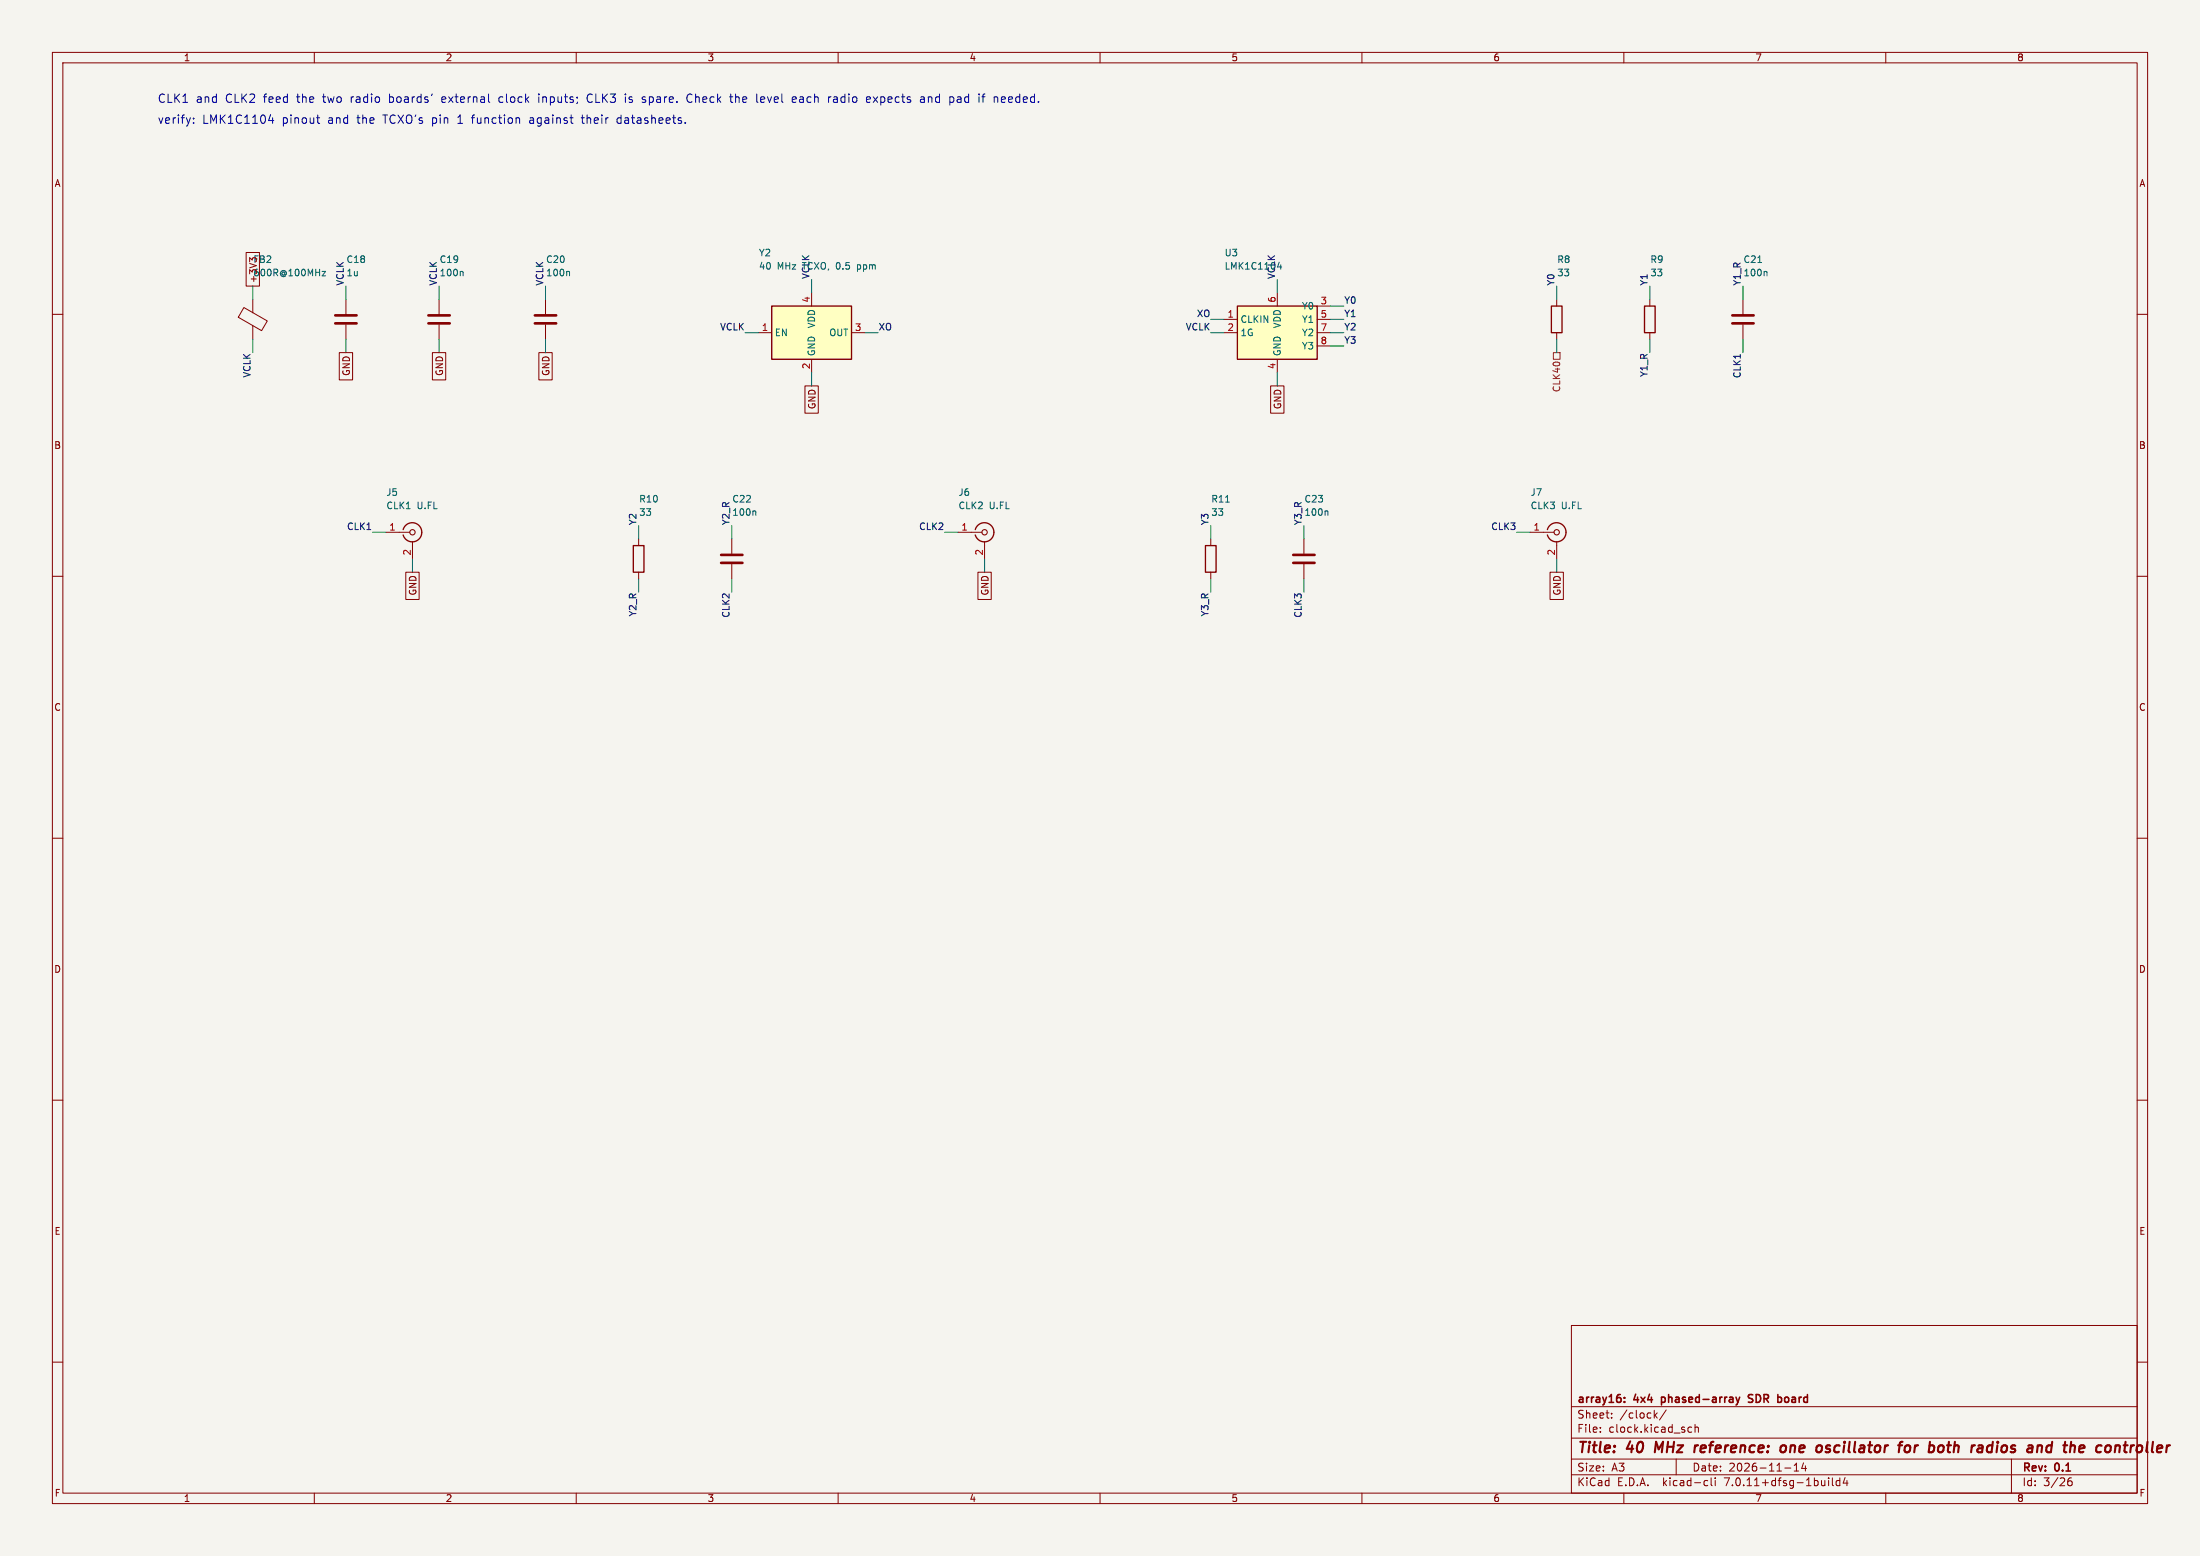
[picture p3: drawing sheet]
<svg xmlns="http://www.w3.org/2000/svg" width="420mm" height="297mm" viewBox="0 0 420 297" stroke-linecap="round" stroke-linejoin="round" font-family="sans-serif">
<path d="M0 0h420v297h-420z" fill="#f5f4ef" stroke="#f5f4ef" stroke-width=".19"/>
<g fill="none" stroke="#840000" stroke-width=".19">
<path d="M10 10h400v277h-400zM12 12h396v273h-396zM60 10v2M110 10v2M160 10v2M210 10v2M260 10v2M310 10v2M360 10v2M10 60h2M46.6 58.7l4.4 2.6-1.1 1.8-4.4-2.5zM47 48.2h2.5v6.4h-2.5z"/>
<path d="M48.1 49.6l-.4-.4v.8M48.3 57.2v2.5M66 57.2v2.7M83.8 57.2v2.7M104.1 57.2v2.7M154.9 55.9v2.5M243.8 55.9v2.5M251.5 58.4h2.5M297.2 57.2v1.2M315 57.2v1.2M332.7 57.2v2.7M408 60h2"/>
<path d="M48.3 62.2v2.6M64.8 67.3h2.5v5.2h-2.5zM66 62v2.8M82.5 67.3h2.6v5.2h-2.6zM83.8 62v2.8M102.9 67.3h2.5v5.2h-2.5zM104.1 62v2.8M144.8 63.5h2.5M153.7 73.7h2.5v5.2h-2.5zM154.9 68.6v2.5M162.6 63.5h2.5M233.7 63.5h2.5"/>
<path d="M233.7 61h2.5M242.6 73.7h2.5v5.2h-2.5zM243.8 68.6v2.5M251.5 63.5h2.5M251.5 61h2.5M251.5 66h2.5M297.2 63.5v1.3M315 63.5v1.3M332.7 62v2.8M10 110h2M73.7 101.6h4.5M77.5 109.2h2.5v5.2h-2.5z"/>
<path d="M78.7 103.4v3.3M121.9 102.9v1.2M121.9 109.2v1.3M139.7 102.9v2.8M139.7 107.7v2.8M182.9 101.6h4.6M186.7 109.2h2.5v5.2h-2.5zM188 103.4v3.3M231.1 102.9v1.2M231.1 109.2v1.3M248.9 102.9v2.8M248.9 107.7v2.8"/>
<path d="M292.1 101.6h4.6M295.9 109.2h2.5v5.2h-2.5zM297.2 103.4v3.3M408 110h2M10 160h2M408 160h2M10 210h2M408 210h2M10 260h2M300 253h108v32h-108zM408 260h2M300 278.5h108"/>
<path d="M300 274.5h108M300 268.5h108M305.5 273.2v.2M305.5 272.5v.1M307.7 270.5v.2M307.7 269.8v.1M315.9 270.1l.5 .6M316.4 269.7l-.6 .6M318.1 269.1l-1.3 1.9M320 278.5v3M322.2 273.1l.3 .3 .4-.1M322.9 272.5l-.4-.1-.3 .3"/>
<path d="M323.6 272.5l.2-.1 .4 .1v.9M323.6 271.9v1.5M342.5 279.7l.4-.4v1.5M344.3 279.2l-.4 1.1h1M344.7 279.8v1M384 278.5v6.5M60 285v2M110 285v2M160 285v2M210 285v2M260 285v2M300 281.5h108"/>
<path d="M310 285v2M325.6 282.6l.4 .1M326 283.5l-.4 .1M326.7 282.1v1.3l.2 .2M327.4 282.1v.1M327.4 282.6v1M340.7 280.2h1.2M342.5 280.8h.9M349.1 282.1v.1M349.1 282.6v1M349.8 282.1v1.3l.2 .2M351.2 282.7l-.4-.1-.3 .3 .2 .6h.5"/>
<path d="M351.2 282.1v1.5M352.2 282l-.3 1.1h.9M352.6 282.6v1M360 285v2M394.7 282.9l.3-.2h.4l.2 .2v.4l-.3 .3h-.3l-.3-.3M395.4 282.1a.6 .6 0 0 0-.7 .6"/>
</g>
<g fill="none" stroke="#840000" stroke-width=".4">
<path d="M316.2 275.2l-.3 2M324.2 275.9l-.5 .2M340.1 276.1a.52 .52 0 0 1 .5-.2 .52 .52 0 0 1 .4 .4l-.1 .5a.55 .55 0 0 1-.5 .4 .55 .55 0 0 1-.5-.4zM349.4 276.9l-.4 .3-.5-.1M349.4 276a.49 .49 0 0 0-.8 .3l.2 .2 .5 .1M363.6 276.3a.55 .55 0 0 1 .6-.4 .55 .55 0 0 1 .5 .4l-.1 .5a.57 .57 0 0 1-1 .2M365.6 275.9l-.2 1.3M366 275.9l-.5 .4M371.7 275.9h.8M372.1 275.2l-.3 1.7 .1 .2 .4 .1M379.8 275.9l.5 .1M380.2 277.1l-.2 .1"/>
<path d="M380.4 275.2l-.2 2M381.3 275.9l-.2 1.3M391.1 275.9l.6 .1M391.5 277.1l-.2 .1M391.8 275.2l-.3 2M400.6 275.9l-.4 .4-.1 .5 .2 .3 .6 .1M406.8 275.9l-.1 1.3M407.4 275.9l-.4 .1-.2 .3"/>
</g>
<path d="M310.1 267.5v.2M310.1 266.8v.1M317.2 266.7v1.5M317.2 267.6l.1 .1M317.3 266.7l-.1 .1M331.4 266.7l.4 1M331.8 267.7l-.2 .3M332.1 266.7l-.3 1M333.8 267.6h.7M334.6 266.3l-.6-.1-.2 .3 .1 .3 .6 .2" fill="none" stroke="#840000" stroke-width=".3"/>
<g fill="#ffffc2" stroke="#ffffc2" stroke-width=".19">
<path d="M147.3 58.4h15.3v10.2h-15.3z"/>
<path d="M236.2 58.4h15.3v10.2h-15.3z"/>
</g>
<path d="M147.3 58.4h15.3v10.2h-15.3zM236.2 58.4h15.3v10.2h-15.3zM296.2 58.4h2v5.1h-2zM313.9 58.4h2.1v5.1h-2.1zM77 101.1a1.81 1.81 0 0 1 2.8-1 1.81 1.81 0 0 1 0 3 1.81 1.81 0 0 1-2.8-1M120.9 104.1h2v5.1h-2zM186.2 101.1a1.81 1.81 0 0 1 2.8-1 1.81 1.81 0 0 1 0 3 1.81 1.81 0 0 1-2.8-1M230.1 104.1h2.1v5.1h-2.1zM295.4 101.1a1.81 1.81 0 0 1 2.8-1 1.81 1.81 0 0 1 0 3 1.81 1.81 0 0 1-2.8-1" fill="none" stroke="#840000" stroke-width=".25"/>
<g fill="none" stroke="#840000" stroke-width=".2">
<circle cx="78.7" cy="101.6" r=".51"/>
<circle cx="188" cy="101.6" r=".51"/>
<circle cx="297.2" cy="101.6" r=".51"/>
</g>
<path d="M64 61.7h4.1M64 60.2h4.1M81.8 61.7h4.1M81.8 60.2h4.1M102.1 61.7h4.1M102.1 60.2h4.1M330.7 61.7h4.1M330.7 60.2h4.1M137.7 107.4h4M137.7 105.9h4M246.9 107.4h4.1M246.9 105.9h4.1" fill="none" stroke="#840000" stroke-width=".51"/>
<path d="M61.5 51.8h.7l-.7 .8h.7M88.2 51.8l.2 .2v.6M108.5 51.8l.2 .2v.6M244.2 50l-.3 1h.8M244.5 50.5v.9M335.6 50.1h.7M337.1 51.8l.2 .2v.6M144.1 97.5l.2 .2v.7M234 95.8h.7M253.3 97.5l.2 .2v.7" fill="none" stroke="#006464" stroke-width=".19"/>
<path d="M296.5 67.3h1.3v1.3h-1.3z" fill="none" stroke="#725600" stroke-width=".19"/>
<g fill="none" stroke="#0000c2" stroke-width=".19">
<path d="M84.4 18.6v.9M85.1 18.9l-.8 .1M95.4 18.6l-.2 .2v.4l.2 .3M102.9 17.9v.2M102.9 18.5v1M112.6 17.9a.86 .86 0 0 0-.5 .8 .86 .86 0 0 0 .5 .8M119.4 17.9v.2M122.8 19h.3l.2 .2M122.8 18.5l.4 .1M123.3 19.3l-.2 .2h-.4M132 18a.79 .79 0 0 0-.9 .6 .79 .79 0 0 0 .6 .9h.3M139.3 18.5h.6"/>
<path d="M139.7 19.5h.2M145.8 18.5h-.3l-.3 .2 .1 .8h.5M146 18.9l-.8 .1M151.3 19.5h.6M151.3 18.6l.5-.1 .2 .4-.8 .1M159.6 18.5l-.4 .1M159.7 18.9h-.4a.31 .31 0 0 0-.2 .3 .31 .31 0 0 0 .2 .3h.4M165.6 18.5l.5 .1 .1 .3-.8 .1M166.1 19.5h-.5M166.7 18.5l.8 1M167.5 18.5l-.8 1M175.9 18.5h.3l.3 .2v.8"/>
<path d="M176.5 19.5h-.6M176.5 18.9h-.6M177.2 18.5v1M177.5 18.5l-.3 .1M183.2 18.5l-.4 .1M183.3 18.9h-.4a.31 .31 0 0 0-.2 .3 .31 .31 0 0 0 .2 .3h.4M191.2 19.5h.7M191.2 18.6h.7M191.9 18.9l-.7 .1M37 23.4v.1M37 22.6v.1M51.3 23h1"/>
<path d="M52 22.5v1M60.4 22.5h.6M60.7 23.3l.3 .2M87.4 23.5h.9M87.5 22.3l-.1 .1M90 22.5h.6M101.3 22.5l-.1 .1M101.3 22.9a.31 .31 0 0 0-.2 .3 .31 .31 0 0 0 .2 .3M110.9 22.5h.6M111.2 21.9v1.4l.2 .2M118.4 22.5l-.5 .1-.1 .2 .1 .6 .5 .1"/>
</g>
<g fill="none" stroke="#009600" stroke-width=".19">
<path d="M48.3 54.6v2.6M66 54.6v2.6M83.8 54.6v2.6M104.1 54.6v2.6M154.9 53.3v2.6M243.8 53.3v2.6M254 58.4h2.5M297.2 54.6v2.6M315 54.6v2.6M332.7 54.6v2.6M48.3 64.8v2.5M66 64.8v2.5"/>
<path d="M83.8 64.8v2.5M104.1 64.8v2.5M142.2 63.5h2.6M154.9 71.1v2.6M165.1 63.5h2.5M231.1 63.5h2.6M231.1 61h2.6M243.8 71.1v2.6M254 63.5h2.5M254 61h2.5M254 66h2.5M297.2 64.8v2.5"/>
<path d="M315 64.8v2.5M332.7 64.8v2.5M71.1 101.6h2.6M78.7 106.7v2.5M121.9 100.3v2.6M121.9 110.5v2.5M139.7 100.3v2.6M139.7 110.5v2.5M180.3 101.6h2.6M188 106.7v2.5M231.1 100.3v2.6M231.1 110.5v2.5"/>
<path d="M248.9 100.3v2.6M248.9 110.5v2.5M289.6 101.6h2.5M297.2 106.7v2.5"/>
</g>
<g font-size="2.8" fill="#840000">
<text x="301" y="277.9">Title:</text>
<text x="310.6" y="277.9">40</text>
<text x="316.8" y="277.9">MHz</text>
<text x="325.1" y="277.9">reference:</text>
<text x="342.4" y="277.9">one</text>
<text x="350" y="277.9">oscillator</text>
<text x="366.5" y="277.9">for</text>
<text x="373.1" y="277.9">both</text>
<text x="382" y="277.9">radios</text>
<text x="393.5" y="277.9">and</text>
<text x="401.3" y="277.9">the</text>
<text x="408.3" y="277.9">controller</text>
</g>
<g font-size="2.2" fill="#0000c2">
<text x="30" y="23.7">verify:</text>
<text x="30" y="19.8">CLK1</text>
<text x="37.4" y="19.8">and</text>
<text x="38.6" y="23.7">LMK1C1104</text>
<text x="43.1" y="19.8">CLK2</text>
<text x="50.4" y="19.8">feed</text>
<text x="53.9" y="23.7">pinout</text>
<text x="56.9" y="19.8">the</text>
<text x="62" y="19.8">two</text>
<text x="62.7" y="23.7">and</text>
<text x="67.4" y="19.8">radio</text>
<text x="68.4" y="23.7">the</text>
<text x="73.5" y="23.7">TCXO's</text>
<text x="74.8" y="19.8">boards'</text>
<text x="82.9" y="23.7">pin</text>
<text x="85" y="19.8">external</text>
<text x="88" y="23.7">1</text>
<text x="90.8" y="23.7">function</text>
<text x="96.1" y="19.8">clock</text>
<text x="101.9" y="23.7">against</text>
<text x="103.8" y="19.8">inputs;</text>
<text x="112.1" y="23.7">their</text>
<text x="113.2" y="19.8">CLK3</text>
<text x="118.9" y="23.7">datasheets.</text>
<text x="120.6" y="19.8">is</text>
<text x="124" y="19.8">spare.</text>
<text x="132.6" y="19.8">Check</text>
<text x="141.1" y="19.8">the</text>
<text x="146.2" y="19.8">level</text>
<text x="153.2" y="19.8">each</text>
<text x="160.2" y="19.8">radio</text>
<text x="167.6" y="19.8">expects</text>
<text x="178" y="19.8">and</text>
<text x="183.7" y="19.8">pad</text>
<text x="189.4" y="19.8">if</text>
<text x="192.5" y="19.8">needed.</text>
</g>
<g font-size="2.1" fill="#840000">
<text x="301" y="268.2">array16:</text>
<text x="312" y="268.2">4x4</text>
<text x="317.8" y="268.2">phased-array</text>
<text x="335.1" y="268.2">SDR</text>
<text x="341.2" y="268.2">board</text>
<text x="301" y="273.7">File:</text>
<text x="301" y="271">Sheet:</text>
<text x="307.1" y="273.7">clock.kicad_sch</text>
<text x="309.2" y="271">/clock/</text>
<text x="301" y="281.1">Size:</text>
<text x="307.6" y="281.1">A3</text>
<text x="323" y="281.1">Date:</text>
<text x="330" y="281.1">2026-11-14</text>
<text x="386" y="281.3">Rev:</text>
<text x="392.4" y="281.3">0.1</text>
<text x="301" y="283.9">KiCad</text>
<text x="308.7" y="283.9">E.D.A.</text>
<text x="317.6" y="283.9">kicad-cli</text>
<text x="329.5" y="283.9">7.0.11+dfsg-1build4</text>
<text x="386" y="283.9">Id:</text>
<text x="390.1" y="283.9">3/26</text>
</g>
<g font-size="1.8" fill="#840000">
<text x="35" y="11.9">1</text>
<text x="85" y="11.9">2</text>
<text x="135" y="11.9">3</text>
<text x="185" y="11.9">4</text>
<text x="235" y="11.9">5</text>
<text x="285" y="11.9">6</text>
<text x="335" y="11.9">7</text>
<text x="385" y="11.9">8</text>
<text x="10.3" y="35.9">A</text>
<text x="408.3" y="35.9">A</text>
<text x="48.3" y="50.4">FB2</text>
<text x="49.2" y="54.1" transform="rotate(-90 49.2 54.1)">+3V3</text>
<text x="67" y="71.9" transform="rotate(-90 67 71.9)">GND</text>
<text x="84.8" y="71.9" transform="rotate(-90 84.8 71.9)">GND</text>
<text x="105.1" y="71.9" transform="rotate(-90 105.1 71.9)">GND</text>
<text x="155.9" y="78.2" transform="rotate(-90 155.9 78.2)">GND</text>
<text x="244.8" y="78.2" transform="rotate(-90 244.8 78.2)">GND</text>
<text x="10.3" y="85.9">B</text>
<text x="408.2" y="85.9">B</text>
<text x="79.7" y="113.8" transform="rotate(-90 79.7 113.8)">GND</text>
<text x="188.9" y="113.8" transform="rotate(-90 188.9 113.8)">GND</text>
<text x="298.1" y="113.8" transform="rotate(-90 298.1 113.8)">GND</text>
<text x="10.3" y="135.9">C</text>
<text x="408.2" y="135.9">C</text>
<text x="10.3" y="185.9">D</text>
<text x="408.2" y="185.9">D</text>
<text x="10.3" y="235.9">E</text>
<text x="408.3" y="235.9">E</text>
<text x="10.3" y="285.9">F</text>
<text x="35" y="286.9">1</text>
<text x="85" y="286.9">2</text>
<text x="135" y="286.9">3</text>
<text x="185" y="286.9">4</text>
<text x="235" y="286.9">5</text>
<text x="285" y="286.9">6</text>
<text x="335" y="286.9">7</text>
<text x="385" y="286.9">8</text>
<text x="408.3" y="285.9">F</text>
</g>
<g font-size="1.8" fill="#006464">
<text x="48.3" y="52.9">600R@100MHz</text>
<text x="66" y="52.9">1u</text>
<text x="66" y="50.4">C18</text>
<text x="83.8" y="52.9">100n</text>
<text x="83.8" y="50.4">C19</text>
<text x="104.1" y="52.9">100n</text>
<text x="104.1" y="50.4">C20</text>
<text x="144.8" y="49.1">Y2</text>
<text x="144.8" y="51.7">40</text>
<text x="148.4" y="51.7">MHz</text>
<text x="153.4" y="51.7">TCXO, 0.5</text>
<text x="164.1" y="51.7">ppm</text>
<text x="233.7" y="49.1">U3</text>
<text x="233.7" y="51.7">LMK1C1104</text>
<text x="297.2" y="50.4">R8</text>
<text x="315" y="50.4">R9</text>
<text x="315" y="52.9">33</text>
<text x="332.8" y="50.4">C21</text>
<text x="248.5" y="59.3">Y0</text>
<text x="147.8" y="64.4">EN</text>
<text x="155.8" y="62.8" transform="rotate(-90 155.8 62.8)">VDD</text>
<text x="158.2" y="64.4">OUT</text>
<text x="236.7" y="61.8">CLKIN</text>
<text x="236.7" y="64.4">1G</text>
<text x="244.7" y="62.8" transform="rotate(-90 244.7 62.8)">VDD</text>
<text x="248.5" y="61.8">Y1</text>
<text x="248.5" y="64.4">Y2</text>
<text x="155.8" y="68.1" transform="rotate(-90 155.8 68.1)">GND</text>
<text x="244.7" y="68.1" transform="rotate(-90 244.7 68.1)">GND</text>
<text x="248.5" y="66.9">Y3</text>
<text x="73.7" y="94.8">J5</text>
<text x="182.9" y="94.8">J6</text>
<text x="292.1" y="94.8">J7</text>
<text x="73.7" y="97.4">CLK1</text>
<text x="79.6" y="97.4">U.FL</text>
<text x="121.9" y="96.1">R10</text>
<text x="139.7" y="96.1">C22</text>
<text x="182.9" y="97.4">CLK2</text>
<text x="188.8" y="97.4">U.FL</text>
<text x="231.1" y="96.1">R11</text>
<text x="248.9" y="96.1">C23</text>
<text x="292.1" y="97.4">CLK3</text>
<text x="298.1" y="97.4">U.FL</text>
</g>
<g font-size="1.8" fill="#0f0f0f">
<text x="154.6" y="53.3" transform="rotate(-90 154.6 53.3)">VCLK</text>
<text x="243.5" y="53.3" transform="rotate(-90 243.5 53.3)">VCLK</text>
<text x="297.2" y="52.9">33</text>
<text x="332.8" y="52.9">100n</text>
<text x="65.7" y="54.6" transform="rotate(-90 65.7 54.6)">VCLK</text>
<text x="83.5" y="54.6" transform="rotate(-90 83.5 54.6)">VCLK</text>
<text x="103.8" y="54.6" transform="rotate(-90 103.8 54.6)">VCLK</text>
<text x="256.5" y="58.1">Y0</text>
<text x="296.8" y="54.6" transform="rotate(-90 296.8 54.6)">Y0</text>
<text x="314.6" y="54.6" transform="rotate(-90 314.6 54.6)">Y1</text>
<text x="332.4" y="54.6" transform="rotate(-90 332.4 54.6)">Y1_R</text>
<text x="137.4" y="63.2">VCLK</text>
<text x="167.6" y="63.2">XO</text>
<text x="226.3" y="63.2">VCLK</text>
<text x="228.4" y="60.6">XO</text>
<text x="256.5" y="60.6">Y1</text>
<text x="256.5" y="63.2">Y2</text>
<text x="256.5" y="65.7">Y3</text>
<text x="47.9" y="72.2" transform="rotate(-90 47.9 72.2)">VCLK</text>
<text x="314.6" y="72" transform="rotate(-90 314.6 72)">Y1_R</text>
<text x="332.4" y="72.3" transform="rotate(-90 332.4 72.3)">CLK1</text>
<text x="66.1" y="101.3">CLK1</text>
<text x="121.6" y="100.3" transform="rotate(-90 121.6 100.3)">Y2</text>
<text x="121.9" y="98.7">33</text>
<text x="139.4" y="100.3" transform="rotate(-90 139.4 100.3)">Y2_R</text>
<text x="139.7" y="98.7">100n</text>
<text x="175.4" y="101.3">CLK2</text>
<text x="230.8" y="100.3" transform="rotate(-90 230.8 100.3)">Y3</text>
<text x="231.1" y="98.7">33</text>
<text x="248.6" y="100.3" transform="rotate(-90 248.6 100.3)">Y3_R</text>
<text x="248.9" y="98.7">100n</text>
<text x="284.6" y="101.3">CLK3</text>
<text x="121.6" y="117.8" transform="rotate(-90 121.6 117.8)">Y2_R</text>
<text x="139.4" y="118" transform="rotate(-90 139.4 118)">CLK2</text>
<text x="230.8" y="117.8" transform="rotate(-90 230.8 117.8)">Y3_R</text>
<text x="248.6" y="118" transform="rotate(-90 248.6 118)">CLK3</text>
</g>
<g font-size="1.8" fill="#a90000">
<text x="154.7" y="57.9" transform="rotate(-90 154.7 57.9)">4</text>
<text x="243.6" y="57.9" transform="rotate(-90 243.6 57.9)">6</text>
<text x="252" y="58.2">3</text>
<text x="145.3" y="63.2">1</text>
<text x="163.1" y="63.2">3</text>
<text x="234.2" y="60.7">1</text>
<text x="234.2" y="63.2">2</text>
<text x="252" y="60.7">5</text>
<text x="252" y="63.2">7</text>
<text x="252" y="65.8">8</text>
<text x="154.7" y="70.6" transform="rotate(-90 154.7 70.6)">2</text>
<text x="243.6" y="70.6" transform="rotate(-90 243.6 70.6)">4</text>
<text x="74.2" y="101.3">1</text>
<text x="183.4" y="101.3">1</text>
<text x="292.7" y="101.3">1</text>
<text x="78.5" y="106.1" transform="rotate(-90 78.5 106.1)">2</text>
<text x="187.7" y="106.1" transform="rotate(-90 187.7 106.1)">2</text>
<text x="296.9" y="106.1" transform="rotate(-90 296.9 106.1)">2</text>
</g>
<text font-size="1.8" fill="#725600" x="298" y="75" transform="rotate(-90 298 75)">CLK40</text>
</svg>
